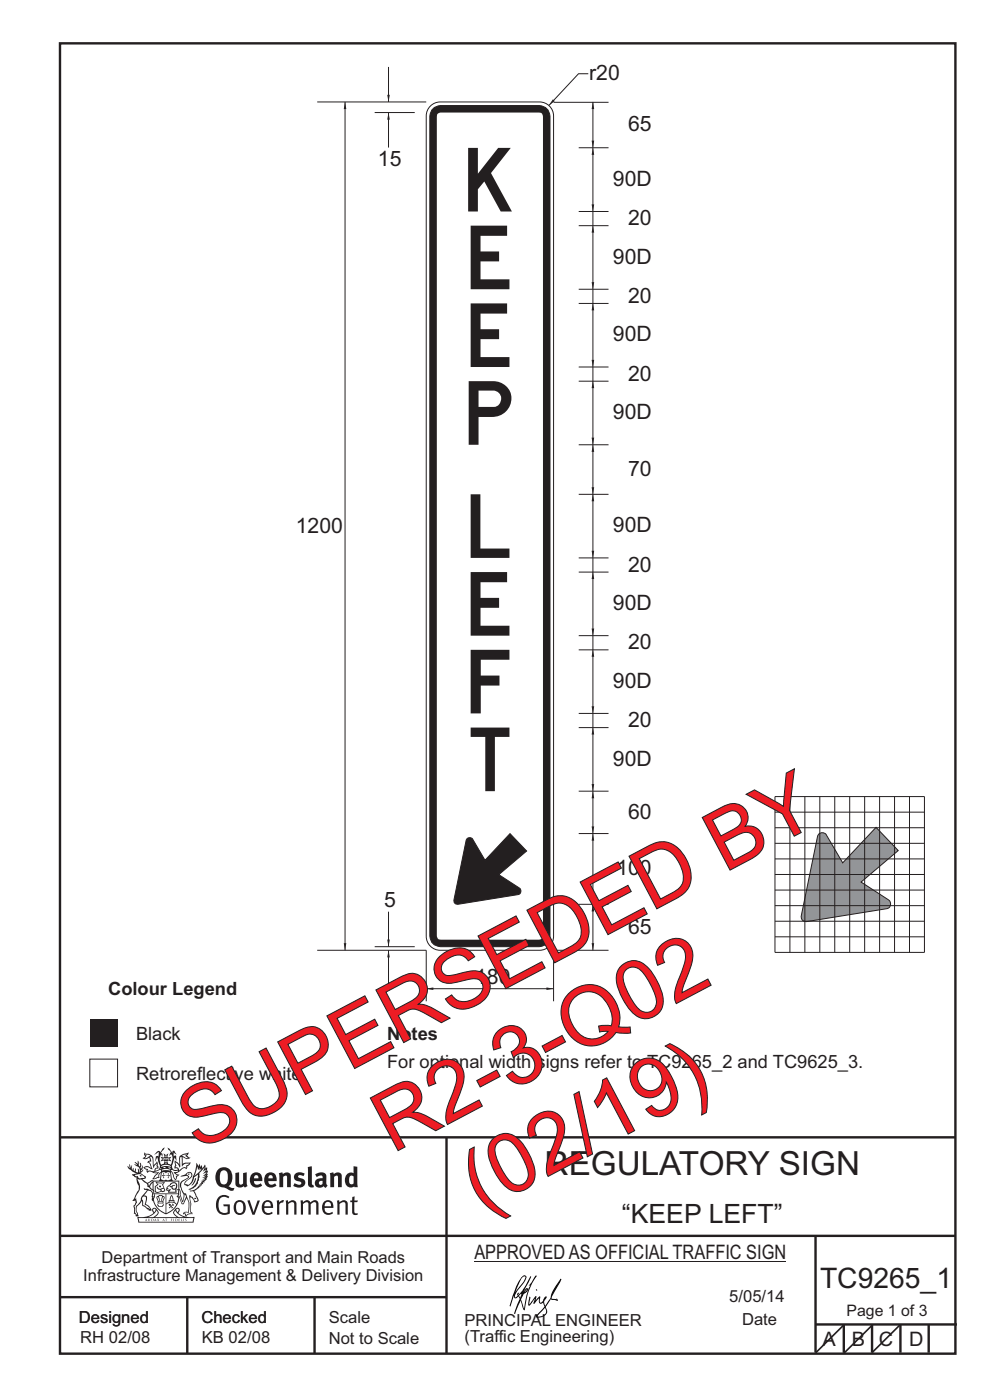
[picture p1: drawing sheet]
<svg xmlns="http://www.w3.org/2000/svg" width="210mm" height="297mm" viewBox="0 0 210 297" stroke-linecap="round" stroke-linejoin="round" font-family="sans-serif">
<g fill="none" stroke="#231f20" stroke-width=".51">
<path d="M12.7 9.2h190v278h-190zM12.7 241.3h190M94.7 241.4v45.8M12.7 275.2h82M12.7 262.2h190.1M39.7 275.2v12M66.7 275.2v12M173 262.2v24.8M173 281h30M179 281v6M185 281v6M191 281v6"/>
<path d="M197 281v6"/>
</g>
<g fill="#231f20">
<path d="M47 248.5a2.55 2.55 0 0 0 0 2.7l.3 .1a.81 .81 0 0 0 1-.9v-.6a1.04 1.04 0 0 0-1.1-1.5zM46.3 248.1a1.82 1.82 0 0 1 2.1-.2 1.82 1.82 0 0 1 .9 1.9 2.29 2.29 0 0 1-.8 1.9l.7 .3h.5l-.2 .6a2.87 2.87 0 0 1-2-.7 2.12 2.12 0 0 1-1.6-3.1z" fill-rule="evenodd"/>
<path d="M49.9 248.9l.8-.2v2a.46 .46 0 0 0 .3 .6 .46 .46 0 0 0 .6-.3v-2.1l.7-.2v2.4l.2 .5-.5 .4-.3-.3a1.02 1.02 0 0 1-1.2 .2 1.02 1.02 0 0 1-.6-1.1z" fill-rule="evenodd"/>
<path d="M54 249.5l-.1 .5h.9a.49 .49 0 0 0-.2-.6 .49 .49 0 0 0-.6 .1zM53.4 249.1a1.34 1.34 0 0 1 1.6-.2 1.34 1.34 0 0 1 .7 1.5v.2h-1.8a.77 .77 0 0 0 .5 .8 .77 .77 0 0 0 .9-.4l.3 .5a1.59 1.59 0 0 1-2 .2 1.59 1.59 0 0 1-.5-2z" fill-rule="evenodd"/>
<path d="M57.1 249.5l-.2 .5h1a.49 .49 0 0 0-.2-.6 .49 .49 0 0 0-.6 .1zM56.4 249.1a1.34 1.34 0 0 1 1.6-.2 1.34 1.34 0 0 1 .7 1.5v.2h-1.8a.77 .77 0 0 0 .5 .8 .77 .77 0 0 0 .9-.4l.4 .5a1.59 1.59 0 0 1-2.1 .2 1.59 1.59 0 0 1-.5-2z" fill-rule="evenodd"/>
<path d="M59.2 248.9l.7-.2 .1 .4a.95 .95 0 0 1 1-.3 .95 .95 0 0 1 .7 .8v2.3h-.8v-2.3a.46 .46 0 0 0-.8 .1v2.2h-.8z" fill-rule="evenodd"/>
<path d="M62.6 249.1a1.75 1.75 0 0 1 2-.1l-.2 .5-.6-.2a.43 .43 0 0 0-.6 .3l.4 .3a1.04 1.04 0 0 1 1.2 1.1 1.04 1.04 0 0 1-1.4 1l-1.2-.4 .3-.6 1 .4 .4-.4a.88 .88 0 0 0-1-.5l-.4-.2-.1-.4z" fill-rule="evenodd"/>
<path d="M65.3 247.6l.8-.2 .1 3.8 .3 .2 .1 .5a.88 .88 0 0 1-1-.1 .88 .88 0 0 1-.3-1z" fill-rule="evenodd"/>
<path d="M67.8 250.6a.43 .43 0 0 0-.1 .7 .43 .43 0 0 0 .7-.1v-.7zM66.8 249.2a1.7 1.7 0 0 1 2.4 .1v1.8l.3 .4-.4 .5-.5-.3a1.03 1.03 0 0 1-1.7-.2 1.03 1.03 0 0 1 .8-1.5h.7v-.4a.8 .8 0 0 0-1.2 .1z" fill-rule="evenodd"/>
<path d="M70 248.9l.7-.2 .1 .4a.95 .95 0 0 1 1-.3 .95 .95 0 0 1 .7 .8v2.3h-.8v-2.3a.46 .46 0 0 0-.8 .1v2.2h-.8z" fill-rule="evenodd"/>
<path d="M74.3 249.5a1.48 1.48 0 0 0 0 1.7h.5l.2-.1v-1.5l-.3-.2zM75 247.4l.8 .1 .1 4.4h-.7l-.1-.2a1.26 1.26 0 0 1-1.4 0 1.26 1.26 0 0 1-.5-1.3 1.29 1.29 0 0 1 .4-1.3 1.29 1.29 0 0 1 1.4-.2z" fill-rule="evenodd"/>
<path d="M46.4 253.9a1.72 1.72 0 0 1 2.3 0l-.3 .3a1.24 1.24 0 0 0-1.4-.2 1.24 1.24 0 0 0-.6 1.4 1.49 1.49 0 0 0 1.2 2l.7-.2v-1.3h-.8l-.1-.4h1.4v1.9a1.93 1.93 0 0 1-2.3 0 1.93 1.93 0 0 1-.7-2.2l.2-.7z" fill-rule="evenodd"/>
<path d="M50.4 255.1a1.65 1.65 0 0 0 .2 2.2 .99 .99 0 0 0 1-1.4 .78 .78 0 0 0-.4-.8 .78 .78 0 0 0-.8 0zM50 254.9a1.33 1.33 0 0 1 1.6-.1 1.33 1.33 0 0 1 .5 1.4 1.31 1.31 0 0 1-1.3 1.6 1.31 1.31 0 0 1-1.2-1.6v-.6z" fill-rule="evenodd"/>
<path d="M52.5 254.7l.5-.1 .8 2.6 .8-2.5h.5l-1.1 3h-.5z" fill-rule="evenodd"/>
<path d="M56.3 255.2l-.2 .7h1.3a.7 .7 0 0 0-.3-.8 .7 .7 0 0 0-.8 .1zM55.9 255a1.22 1.22 0 0 1 1.5-.2 1.22 1.22 0 0 1 .5 1.5h-1.8a.93 .93 0 0 0 .5 1 .93 .93 0 0 0 1.1-.2l.2 .3a1.43 1.43 0 0 1-1.8 .1 1.43 1.43 0 0 1-.6-1.7z" fill-rule="evenodd"/>
<path d="M58.7 254.7l.4-.1 .1 .5 .4-.4 .6-.1-.1 .6a.66 .66 0 0 0-.9 .6v1.9h-.4z" fill-rule="evenodd"/>
<path d="M60.6 254.8l.4-.2 .1 .5a.94 .94 0 0 1 1-.5 .94 .94 0 0 1 .8 .8v2.3h-.5l-.1-2.5a.81 .81 0 0 0-1.2 .3v2.2h-.4z" fill-rule="evenodd"/>
<path d="M63.7 254.7l.5-.1 .1 .5 .4-.3a.78 .78 0 0 1 1.2 .3 .9 .9 0 0 1 .9-.5 .9 .9 0 0 1 .8 .8v2.3h-.5l-.1-2.5a.67 .67 0 0 0-1.1 .3v2.2h-.5v-2.4l-.4-.2-.7 .4v2.2h-.5z" fill-rule="evenodd"/>
<path d="M69.1 255.2l-.2 .7h1.3a.7 .7 0 0 0-.3-.8 .7 .7 0 0 0-.8 .1zM68.7 255a1.22 1.22 0 0 1 1.5-.2 1.22 1.22 0 0 1 .5 1.5h-1.8a.93 .93 0 0 0 .4 1 .93 .93 0 0 0 1.2-.2l.2 .3a1.44 1.44 0 0 1-1.8 .1 1.44 1.44 0 0 1-.6-1.7z" fill-rule="evenodd"/>
<path d="M71.5 254.8l.4-.2 .1 .5a.94 .94 0 0 1 1-.5 .94 .94 0 0 1 .8 .8v2.3h-.5l-.1-2.5a.81 .81 0 0 0-1.2 .3v2.2h-.4z" fill-rule="evenodd"/>
<path d="M74.7 253.9l.5-.1v.9h.7l-.1 .4h-.6v2.1l.1 .2h.5l.1 .3a.75 .75 0 0 1-1.2-.6v-2h-.4v-.4h.4z" fill-rule="evenodd"/>
<path d="M30.8 244.9l1.1 .3-.9 .5h-.4l.6-.5zM31.8 245.5l.2-.1a2.44 2.44 0 0 1 .5 1.9l.1 .5 .6-1-.1 .6 .3 .3a.57 .57 0 0 0-.6 .8l-1-.2-.5 .2 .2-.5-.8-.3 .7-.1 .9 .5 .1-.1-.6-1.3-.2-.1 .5-.1zM30.7 244.4l-.1 .5 .2 .4-.6 .4a1.04 1.04 0 0 0 1.4-.1l.2 .6-.3 .1-.2 .4a.94 .94 0 0 1 .8 1.1l-.2-.1a1.16 1.16 0 0 0-1.5-.1l.3 .4 .4 .2 .1 .5 .2 .1 .1-.2a.94 .94 0 0 1 1.1 .3h.8l-1.2 1.2a1.13 1.13 0 0 0 1.2-.2l.4-.1v-.4l.4-.7a.83 .83 0 0 0-.6 1h-.3l-.7 .3 1.1-1.4-.5 .2-.5-.1 1.3-.5-.1-.2-.9 .4v-.3l.2-.2 .3 .1 .1-.3-.2-.4 .1-.6-.2-.3-.7 .9v-.7a1.42 1.42 0 0 0-1.6-1.8z" fill-rule="evenodd"/>
<path d="M38.5 245.3l.5-.3 .7-.1-.6 .3 .8 .5h-.3zM38.3 245.5h.2l.1 2a1.69 1.69 0 0 1 1.6-.7l-.8 .5 .1 .5a1.1 1.1 0 0 0-1.5 .6l-.1-.5-.2-.2h-.5l.3-.4-.3-.7a1.42 1.42 0 0 1 .9 1.1l.2-.1zM37.1 246.2l.1 1-.2 .3 .1 .5 .5-.1 .2 .2a.96 .96 0 0 1-1.2-.1l-.1 .1a1.06 1.06 0 0 0 1.3 .2v.1a.72 .72 0 0 1-.9 .2l.2 .5 .6 .2-.4 .2-.1 .7-.2-.4-.4-1.1-.4-.4 .4 .9a1.54 1.54 0 0 0 .7 1.2l.2-.3a.58 .58 0 0 1 .4-.7l.2-.2h-.3l-.5-.3 .9-.5a.93 .93 0 0 1 1.2-.5v.2l.2-.2 .1-.5a.99 .99 0 0 0 .7-.8l-1.3 .1-.3 .2-.1-1.4 .9 .4 .9-.3h-.4l-.5-.4 .4-.7-.6 .2a1.46 1.46 0 0 0-1.4 2.1l.1 .4-.3-.4z" fill-rule="evenodd"/>
<path d="M35.6 248.9l.2 .1-.1 .3 .4 .1-.4 .1v.5l-.1-.6h-.3l.3-.1z" fill-rule="evenodd"/>
<path d="M34.6 248.9l.2 .1v.3l.3 .1h-.3l-.1 .6v-.5l-.4-.1 .4-.1z" fill-rule="evenodd"/>
<path d="M34.3 248.8a.57 .57 0 0 1 .9 .2 .57 .57 0 0 1 .9-.2l.2 1.4h-.2a.57 .57 0 0 1-.9 0 .69 .69 0 0 1-1.1 0zM34.2 248.1l-.3 2.1-.1 .4h2.9l-.2-.4-.3-2.1h-.2v.3l-.8-.2-.8 .2v-.3z" fill-rule="evenodd"/>
<path d="M34.2 252.4a.3 .3 0 0 0 .6 0 .3 .3 0 0 0-.6 0zM33.3 251l.3 .3-.3 .3a.79 .79 0 0 0 0 1.3l.8-.2-.1-.3a.55 .55 0 0 1-.7-.6h.1l.2 .3 .3 .1 .8-.2-.4-.7 .4-.3-.7 .1zM33 250.7l1.1 .2 .9-.2-.4 .7 .4 1.1a.56 .56 0 0 1-.8 .3l-.2 .1a.73 .73 0 0 1-.9 .1 .73 .73 0 0 1-.3-.9v-.4l.6-.4z" fill-rule="evenodd"/>
<path d="M35.6 251.9l.7-.5a.58 .58 0 0 1 1-.1 .58 .58 0 0 1-.4 .9l-.3-.3a.43 .43 0 0 1 .6-.3v-.1a.57 .57 0 0 0-.8 .2l-.2-.1-.3 .1 .5 .2a.55 .55 0 0 0 .8 .4v.5h-1.3l.4-.3-.2-.2-.6 .1 .2-.2-.2-.1zM35.4 251.8l-.1 .2a.39 .39 0 0 0 .2 .6h.3l-.2 .4h1.9l-.1-.7a.86 .86 0 0 0-.1-1.4 .86 .86 0 0 0-1.3 .4z" fill-rule="evenodd"/>
<path d="M36 254.8h.8v.2h-.8zM36.4 253.8l.2 .8h-.4zM36.4 253.5l-.3 .5-.1 .6h-.2v.4l-.7 .4 .2 .2a1.48 1.48 0 0 1 2.1 .1l.2-.1-.6-.5v-.5h-.2l-.1-.6z" fill-rule="evenodd"/>
<path d="M35.8 255.4l.4 .1 .1 .3 .3-.2-.2-.2a.38 .38 0 0 1 .5 .5l-.2-.2-.3 .3 .4 .2-.4 .2-.1-.4-.4 .4-.1-.2 .4-.3-.1-.1-.2 .1z" fill-rule="evenodd"/>
<path d="M34.5 254h.2v.2l-.2 .6h-.2zM33.6 255.3h.9v.2a.55 .55 0 0 1-.8 .4v-.2l-.2-.1zM33.4 254h.2l.2 .8h-.2zM33.6 255h.8l.1 .1-.8 .1zM33.8 253.7h.5l-.2 1.1h-.1zM33.3 253.8l-.1 .3 .3 1.1a.48 .48 0 0 0-.1 .6 .48 .48 0 0 0 .5 .3l.5-.1a.49 .49 0 0 0 .2-.8l.3-1.1-.1-.3a1.42 1.42 0 0 0-1.5 0z" fill-rule="evenodd"/>
<path d="M33.7 251.5l.4 .1 .1 .3h-.3z" fill-rule="evenodd"/>
<path d="M41.3 250.1l.3-.2-.2 .9-.6 .7h-.2l.5-.7z" fill-rule="evenodd"/>
<path d="M39.7 249l.3-.2 .5 .2a.88 .88 0 0 1-.6 1.1 1.22 1.22 0 0 0-.8 1.3l.5 .2a.72 .72 0 0 0 .9-.4l.5-.8 .2-.6 .8-.6v.3a2.85 2.85 0 0 1-2 2.8l.1 .1a2.13 2.13 0 0 0 1.9-1.5v-.2a2.01 2.01 0 0 0 .3-1.8l1.1-1.3-.4 1 .7-.5-.7 1 .8-.4-.8 .8 .7-.1-.9 .5 .8-.1-.8 .4h.8l-.9 .3 .3 .2h-.4l.2 .3h-.3l.1 .3h-.4l.2 .3h-.2a2.16 2.16 0 0 1-2 1l.1 .2h.4a.76 .76 0 0 1 .7 .7l.5 1.2-.6 .2a1.45 1.45 0 0 0-1.1-1.3l.2 1.8-.1 1.8 .4 .3a1.07 1.07 0 0 0-1.2 .4v-.3l-.5-.2a.87 .87 0 0 1 1.1-.1v-.7a4.4 4.4 0 0 0-.6-3.1v-.3h-.3a2.16 2.16 0 0 1-.7-2.2l.3-.3 1.2-.8a.55 .55 0 0 0-.4-.8zM37.8 252.4a.76 .76 0 0 1 .3 1.1l.6 1.6 .4-1.7 .2 .1a.61 .61 0 0 1-.1 .9l-.3 .9h-.2l-.7-1.6-.3 .1a1.18 1.18 0 0 0 .1-1.4zM41.8 247.5l.2 .8 .3-.6v.6l.4-.5a1.9 1.9 0 0 1-1.1 1.4l-.4 .3zM38.3 249.6l1.3-.1 .2 .1v.3l-.5 .3a1.26 1.26 0 0 0-.9 1.9l.2 .6a1.84 1.84 0 0 1 .1 2.1l-.4-1.3a.96 .96 0 0 0-.4-1.3l-.4 .3a.78 .78 0 0 1 0 1.2l.1 .3h.4l.4 1.1a.38 .38 0 0 0 .2 .4 .38 .38 0 0 0 .4-.1l.6-1.2a2.94 2.94 0 0 1 .4 2.5l-.1 .5-.8-.1-.3 .4v.2l.4-.1 .1 .4 .2 .1a1.02 1.02 0 0 1 1.3-.5v-.4l-.3-.1 .1-1.8-.3-1.3 .1 .1a1.14 1.14 0 0 1 .8 .9 .63 .63 0 0 0 .8-.2 .63 .63 0 0 0-.1-.9l-.7-1.2 .9-.6 .2-.3 .3-.1-.1-.2h.4l-.1-.3h.3l-.1-.3 .5-.1-.2-.2 .6-.4v-.2h-.2l.4-.5-.3 .1 .3-.6-.4 .1 .4-.5v-.3l-.3 .2 .2-.6-.1-.3-.4 .3v-.8l-.6 .8-.2-.7-.2 .4-.3-.7-.1 .6-.5-.8-.1 1.4-.6 1.9a1.81 1.81 0 0 1-1 1.4l-.6-.2a1.75 1.75 0 0 1 1.1-1.2 .75 .75 0 0 0 .1-1.3 .75 .75 0 0 0-1.1 .5z" fill-rule="evenodd"/>
<path d="M41.2 254.1h.3l.2 .3h-.4z" fill-rule="evenodd"/>
<path d="M29.4 258.4h11.6l-.1 .8h-11.4zM31.4 258.2l.4-.1a2.48 2.48 0 0 0 1.4-1.3l.3 .5-.5 .6-.5 .3zM32.5 256.6l.3-.2 .2 .2-.3 .6zM37.2 256.8a2.65 2.65 0 0 0 1.8 1.4h-1.1l-.5-.3-.5-.6zM37.4 256.6l.2-.2 .3 .2-.3 .6zM29.2 258.2l.1 1.2h11.8l.2-1.1-.2-.1a4.1 4.1 0 0 1-3.3-.9l.3-.4-.1-.5a1.06 1.06 0 0 0-1.3 .9l.2 .4 .6 .5h-4.7l.3-.1a.84 .84 0 0 0 .6-.7 .84 .84 0 0 0-.5-.9l-.3-.2-.5 .1-.1 .5 .3 .4a4.2 4.2 0 0 1-3.4 .9z" fill-rule="evenodd"/>
<path d="M31 258.7l.1 .2h-.2zM31 258.6l-.3 .5 .4-.1 .2 .1z" fill-rule="evenodd"/>
<path d="M31.4 258.6h.2v.4a.25 .25 0 0 0 .2-.1 .25 .25 0 0 0-.1-.3h.1a.29 .29 0 0 1 0 .4 .29 .29 0 0 1-.4 0 .29 .29 0 0 1 0-.4z" fill-rule="evenodd"/>
<path d="M32.2 258.6a.22 .22 0 0 1 .3 .2 .22 .22 0 0 1-.3 .2zM32 258.6l.1 .5a.33 .33 0 0 0 .4-.1 .33 .33 0 0 0 0-.4 .33 .33 0 0 0-.5 0z" fill-rule="evenodd"/>
<path d="M32.9 258.7l.1 .2h-.2zM32.9 258.6l-.2 .5 .3-.1 .2 .1z" fill-rule="evenodd"/>
<path d="M33.3 258.6h.2l.1 .2 .2-.2-.2 .2 .2 .3-.3-.2v.2h-.2l.2-.3z" fill-rule="evenodd"/>
<path d="M34.7 258.7l.1 .2h-.2zM34.7 258.6l-.3 .5 .4-.1 .2 .1z" fill-rule="evenodd"/>
<path d="M35 258.6h.5h-.2v.5h-.2l.1-.5z" fill-rule="evenodd"/>
<path d="M36.2 258.6h.3h-.1v.2h.1h-.1v.3h-.2z" fill-rule="evenodd"/>
<path d="M36.7 258.6h.2v.5h-.2z" fill-rule="evenodd"/>
<path d="M37.3 258.6a.22 .22 0 0 1 .3 .2 .22 .22 0 0 1-.3 .2zM37.1 258.6v.5a.33 .33 0 0 0 .5-.1 .33 .33 0 0 0 0-.4 .33 .33 0 0 0-.5 0z" fill-rule="evenodd"/>
<path d="M37.8 258.6h.4h-.2v.2h.1h-.1v.2l.2 .1h-.4z" fill-rule="evenodd"/>
<path d="M38.4 258.6h.2l-.1 .4 .2 .1h-.3z" fill-rule="evenodd"/>
<path d="M38.9 258.6h.2v.5h-.2z" fill-rule="evenodd"/>
<path d="M39.3 258.6h.2l-.1 .1 .2 .2-.2 .2h-.1v-.2l.2 .1z" fill-rule="evenodd"/>
<path d="M34.2 247.4a1.51 1.51 0 0 1 2.1 .2 2.67 2.67 0 0 0-2.1 0zM35.7 247.6l.5 .2v.2l-.4-.1zM34.6 247.7l.5-.1 .1 .2h-.4zM34.1 247.9l.2 .1-.3 .1zM35 246.9l.2-.2 .3 .2zM34.9 245.7h.2v.3h-.2zM35 245.1l.2 .2 .2-.2-.1 .4h-.2zM35.1 246.3h.2l.1 .4-.2-.2-.2 .2zM35.3 245.7h.2v.3h-.2zM34.4 245.7l.3 .1 .1 .2-.4 .1 .2-.2zM35.7 245.8l.3-.1-.2 .2 .2 .2-.4-.1zM32.7 244.9l1-.5-.1 1-.2-.2-.3 .2-.3 1.1 .5-1 .3 .9a1.84 1.84 0 0 1 .2 1.7l.4 .1a2.48 2.48 0 0 1 2.2 .1l.2-.3-.2-.7 .7-1.7 .4 .6-.2-1-.2-.1-.2 .3v-.9l.6 .4-.6-.8-.3 .1-.1 .4-.5-.8-.5-.3 .2 .4 .6 .6-.5 .7 .5-.3a2.06 2.06 0 0 1-.1 2.2l-.5-.2-.2-.6 .2-.1 .7 .2-.4-.5 .4-.5-.7 .2-.2-.2 .2-.7-.5 .4-.5-.4 .2 .7-.2 .2-.7-.2 .4 .5-.4 .5 .8-.2 .1 .1-.2 .6-.5 .2a2.02 2.02 0 0 1 0-2.2l.3 .5-.1-.6-.3-.1 .8-1.3-.4 .4-.5 .7-.2-.3a.8 .8 0 0 0-.8 .5z" fill-rule="evenodd"/>
<path d="M29.2 250.1l.3 .2a.61 .61 0 0 1 .8 .3l.3 .2a.8 .8 0 0 1 .6 1l.4 .1 .6 .5a1 1 0 0 1 .4 1.1l-.1 .7v-.5h-.1a.96 .96 0 0 0-.8-1.3l-.2-.2h-.7l-.1-.1-.1 .1 .1 .3h.6l-1.2 1.4-.2 .9-.4 .6a1.33 1.33 0 0 0-.5 1.8l.2 .5a1.26 1.26 0 0 1-.5-1.4l-.1-.4a1.56 1.56 0 0 0 .4-1.7l-.3 .2 .2-.5a3.2 3.2 0 0 0 .7-3zM30.4 253.9h.4a2.06 2.06 0 0 1-.1 1.6l.7 .5 .4 .4-.6-.1-.8-.6-.1-.9a.51 .51 0 0 1 .1-.9zM28.6 249.3a1.52 1.52 0 0 1 2.1 .6l-1.1 .1-.2-.1-.1-.4-.5 .1zM27.5 247v.8l-.3-.4-.1 .1a3.1 3.1 0 0 0 1.9 1.5l-1 .1 .5 .6 .5 .1 .1 1.1a1.84 1.84 0 0 1-.3 2.5l-.4 .9-.3 .4 .2 .1 .4-.1 .1 .4-.2 .5-.3 .2 .1 1.8 .2-.1 .3 .6h.1l.5-.1-.2-.5a1.3 1.3 0 0 1-.1-1.7l.9-1 .2 1.1 .5 .2 .5 .5 .1-.1 .2 .4 .5-.1a1.85 1.85 0 0 0-1.2-1.4l.1-.2a1.39 1.39 0 0 0 0-1.5l-.5-.1 .5-.5a.66 .66 0 0 1 .9-.4 .66 .66 0 0 1 .3 .9l-.1 .4 .2-.1v.2l-.1 .3 .2 .5 .1-.3a2.24 2.24 0 0 0 .1-2.2 .73 .73 0 0 1-.7-.7 .73 .73 0 0 1 .6-.7v-.2a.94 .94 0 0 0-.9 .8 .48 .48 0 0 1-.1-.5 .48 .48 0 0 1 .5-.3l.5-.3a.51 .51 0 0 0-.8 .2l-.4 .3-1.1-.8 .6-.1 .2-.5-1.2-.7 .5-.4v-.4l-.4 .4v-.2a.69 .69 0 0 0 .2-1v.5l-.2 .2v-1.1l-.3-.2 .1 .6-.1 .2-.4-1.2v.6l-.6-.3 .5 .6-.6-.2 .3 .3a1 1 0 0 1 .7 1.5l-.2-.8v.8l-.5-.2v-.7l-.2 .6-.2-.1-.1-.6-.2 .4-.2-.2 .1-.7-.2 .5z" fill-rule="evenodd"/>
<path d="M29.6 249.5l.2-.2 .3 .3z" fill-rule="evenodd"/>
<path d="M32.4 250.5h5.6v2l-.2-.1v-1.7h-5.2v2.5h5.2v-.8l.1 .2-.1 1.1v-.3h-2.5v4a4.1 4.1 0 0 0 2.6-3.6l.1-.1a4 4 0 0 1-2.8 3.9 4.2 4.2 0 0 1-2.8-4.7l.1 1.3 .1-.2a3.8 3.8 0 0 0 2.5 3.4v-4h-2.5l-.2-.9z" fill-rule="evenodd"/>
<circle cx="40" cy="249.1" r=".17"/>
</g>
<path d="M100.6 267.7h66.2" fill="none" stroke="#231f20" stroke-width=".21"/>
<g fill="#000001">
<path d="M111.6 273.7l.2-.2-.5 .7zM110.4 274.5l.3 .1-.3 .8-.3-.5zM110.9 270.9h.5a9.3 9.3 0 0 1-2 3.1l-.1 .3 1-2.5zM110.6 271a14.7 14.7 0 0 0-2.2 4.9l-.3 1.2 .1 .1 .8-2.3a.42 .42 0 0 0 .2 .6 .42 .42 0 0 0 .6-.3l.2-.1 .3 .5-1.2 3.2h.2l1.1-2.9 .6 1.9 .2 .2 .2-.5a13.5 13.5 0 0 1 2-6.2l.5-.5-.2-.2-1.5 2.1 .3-.1a14.9 14.9 0 0 0-1.3 5.1l-.4-1.2a1.39 1.39 0 0 1 .2-1.8l.1-.2a.92 .92 0 0 0 .8-1.2 .75 .75 0 0 0-.7 .7l-.2 .2 1.6-3.4h-.1l-.4 .7a10.5 10.5 0 0 1-2.1 3.3l.1-.5a.32 .32 0 0 0-.3 .2 .32 .32 0 0 0 0 .4l-.5 .4a3.2 3.2 0 0 1 1.1-2.3l.5-.6a2.49 2.49 0 0 0 .7-1.6l-.3-.2z" fill-rule="evenodd"/>
<path d="M115.6 277.5a1.15 1.15 0 0 1 .1 1.3 1.15 1.15 0 0 1-1.2 .5h-.5zM112.3 275.1l-.3 1.7 .3 .2 1.2-1.5-.3 1.1 1.2-1.2a.94 .94 0 0 0 .3 1.2l.5-.3 .3 .9-1.2 1.3a.98 .98 0 0 0-.5 1 1.9 1.9 0 0 0 2.3-1.3l-.1-.2a1.02 1.02 0 0 1 .3-1.4l.5-1 1.5 .3-.2-.4v.2l-1.1-.1v-.3l2-3.6 .1-.2-.1-.2-1.8 2.7a6.6 6.6 0 0 1-1.5 3l-.2-.2a1.01 1.01 0 0 1 .4-1.4l.1-.2-.2-.1-.4 .4-.2 .5-.5 .4-.2-.4 .1-.9-.2-.1-.8 1 .2-1h-.1l-1.4 1.8 .2-1.5v-.1z" fill-rule="evenodd"/>
<path d="M113.7 273.6l.3 .2h-.3z" fill-rule="evenodd"/>
</g>
<path d="M173.7 176.9a1.05 1.05 0 0 1 1.6 .3l3.5 5.9 7-7.6 4.7 5-7.8 6.6 5.7 3.8a1.04 1.04 0 0 1 .5 1 1.04 1.04 0 0 1-.8 .9l-16.8 2.7a1.03 1.03 0 0 1-1.3-1.3l3.4-16.8z" fill-rule="evenodd" fill="#939598" stroke="#231f20" stroke-width=".21"/>
<path d="M19.1 216.3h5.8v5.9h-5.8z" fill-rule="evenodd" fill="#231f20"/>
<path d="M19.1 224.7h5.8v5.9h-5.8z" fill-rule="evenodd" fill="#fff" stroke="#231f20" stroke-width=".21"/>
<g fill="none" stroke="#231f20" stroke-width=".21">
<path d="M164.4 169h31.7v33.1h-31.7zM164.4 178.9h31.7M164.4 175.6h31.7M164.4 172.3h31.7M167.6 169v33.1M170.7 169v33.1M173.9 169v33.1M177.1 169v33.1M180.2 169v33.1M183.4 169v33.1M186.6 169v33.1M189.8 169v33.1"/>
<path d="M192.9 169v33.1M164.4 198.8h31.7M164.4 195.5h31.7M164.4 192.1h31.7M164.4 188.8h31.7M164.4 185.5h31.7M164.4 182.2h31.7"/>
</g>
<path d="M91.5 22.3l1.2-.6 .7-.1h21.1a2.98 2.98 0 0 1 2.9 3v174a2.98 2.98 0 0 1-2.9 3h-21.1a2.98 2.98 0 0 1-3-3v-174a2.97 2.97 0 0 1 1.1-2.3z" fill-rule="evenodd" fill="#fff" stroke="#231f20" stroke-width=".21"/>
<path d="M91.8 23.1l.5-.4 1.1-.3h21a2.28 2.28 0 0 1 2.3 2.2v174a2.23 2.23 0 0 1-2.3 2.3h-21a2.23 2.23 0 0 1-2.2-2.3v-174l.3-1.1z" fill-rule="evenodd" fill="#231f20" stroke="#231f20" stroke-width=".21"/>
<path d="M92.7 24.3l.8-.4h20.8l.5 .1 .4 .8v173.7l-.1 .5-.8 .4h-20.8l-.5-.1-.3-.8z" fill-rule="evenodd" fill="#fff"/>
<g fill="#231f20">
<path d="M99.8 154.4h8.3v1.9h-3.1v11.6h-2.1v-11.6h-3.1z"/>
<path d="M99.8 137.9h8.3v2.1h-6.1v3.3h4v2.2h-4v5.9h-2.2z"/>
<path d="M99.8 121.4h7.8v2.1h-5.7v3.3h4v2.2h-4v3.8h6.2v2.1h-8.3z"/>
<path d="M99.8 104.9h2.1v11.5h6.2v2h-8.3z"/>
<path d="M99.8 64.4h7.8v2.1h-5.7v3.4h4v2.1h-4v3.8h6.2v2.1h-8.3z"/>
<path d="M99.8 47.9h7.8v2.1h-5.7v3.4h4v2.1h-4v3.8h6.2v2.1h-8.3z"/>
<path d="M99.3 31.4h2.1v5.5l4.3-5.5h2.6l-4.1 5.3 4.4 8.2h-2.4l-3.5-6.4-1.3 1.7v4.7h-2.1z"/>
<path d="M101.5 82.9h3.1a1.74 1.74 0 0 1 1.7 1.6 1.74 1.74 0 0 1-1.5 1.8h-3.3zM99.4 80.9v13.5h2.1v-5.9h2.8a3.8 3.8 0 0 0 4.2-3.7 3.8 3.8 0 0 0-3.9-3.9z"/>
</g>
<path d="M99.1 177.9a.77 .77 0 0 1 1.2 .2l2.6 4.4 5.3-5.6 3.5 3.7-5.9 5 4.3 2.8a.78 .78 0 0 1 .4 .8 .78 .78 0 0 1-.6 .6l-12.6 2a.77 .77 0 0 1-1-1l2.6-12.5z" fill-rule="evenodd" fill="#231f20" stroke="#231f20" stroke-width=".21"/>
<g fill="none" stroke="#231f20" stroke-width=".21">
<path d="M125.8 31.3v16.6M122.8 44.9h6.3M122.8 47.9h6.3M122.8 61.4h6.3M122.8 64.4h6.3M122.8 77.9h6.3M125.8 61.4v3M125.8 77.9v3M122.8 80.9h6.3M122.8 94.4h6.3M122.8 104.9h6.3M122.8 118.4h6.3"/>
<path d="M125.8 118.4v3M122.8 121.4h6.3M122.8 134.9h6.3M122.8 137.9h6.3M125.8 134.9v3M122.8 151.4h6.3M122.8 154.4h6.3M125.8 151.4v3M122.8 167.9h6.3M122.8 176.8h6.3M122.8 191.9h6.3M67.3 201.6h23.1v10.8"/>
<path d="M79.5 200.9h8.5M129.1 201.6h-11.7v10.8"/>
</g>
<g fill="#231f20">
<path d="M125.8 31.3l.2 1.6h-.5z"/>
<path d="M125.5 43.4h.5l-.2 1.5z"/>
</g>
<path d="M125.8 47.8v13.6" fill="none" stroke="#231f20" stroke-width=".21"/>
<g fill="#231f20">
<path d="M125.8 47.8l.2 1.6h-.5z"/>
<path d="M125.5 59.9h.5l-.2 1.5z"/>
</g>
<path d="M125.8 64.3v13.6" fill="none" stroke="#231f20" stroke-width=".21"/>
<g fill="#231f20">
<path d="M125.8 64.3l.2 1.6h-.5z"/>
<path d="M125.5 76.4h.5l-.2 1.5z"/>
</g>
<path d="M125.8 80.8v13.6" fill="none" stroke="#231f20" stroke-width=".21"/>
<g fill="#231f20">
<path d="M125.8 80.8l.2 1.5h-.5z"/>
<path d="M125.5 92.9h.5l-.2 1.5z"/>
</g>
<path d="M125.8 94.4v10.5" fill="none" stroke="#231f20" stroke-width=".21"/>
<g fill="#231f20">
<path d="M125.5 103.4h.5l-.2 1.5z"/>
<path d="M125.8 94.4l.2 1.5h-.5z"/>
</g>
<path d="M125.8 104.8v13.6" fill="none" stroke="#231f20" stroke-width=".21"/>
<g fill="#231f20">
<path d="M125.8 104.8l.2 1.6h-.5z"/>
<path d="M125.5 116.9h.5l-.2 1.5z"/>
</g>
<path d="M125.8 121.3v13.6" fill="none" stroke="#231f20" stroke-width=".21"/>
<g fill="#231f20">
<path d="M125.8 121.3l.2 1.5h-.5z"/>
<path d="M125.5 133.4h.5l-.2 1.5z"/>
</g>
<path d="M125.8 137.8v13.6" fill="none" stroke="#231f20" stroke-width=".21"/>
<g fill="#231f20">
<path d="M125.8 137.8l.2 1.5h-.5z"/>
<path d="M125.5 149.9h.5l-.2 1.5z"/>
</g>
<path d="M125.8 154.3v13.6" fill="none" stroke="#231f20" stroke-width=".21"/>
<g fill="#231f20">
<path d="M125.8 154.3l.2 1.5h-.5z"/>
<path d="M125.5 166.3h.5l-.2 1.6z"/>
</g>
<path d="M125.8 167.9v8.9" fill="none" stroke="#231f20" stroke-width=".21"/>
<g fill="#231f20">
<path d="M125.5 175.3h.5l-.2 1.5z"/>
<path d="M125.8 167.9l.2 1.5h-.5z"/>
</g>
<path d="M125.8 176.8v15.1" fill="none" stroke="#231f20" stroke-width=".21"/>
<g fill="#231f20">
<path d="M125.5 190.4h.5l-.2 1.5z"/>
<path d="M125.8 176.8l.2 1.6h-.5z"/>
</g>
<path d="M125.8 191.9v9.7" fill="none" stroke="#231f20" stroke-width=".21"/>
<g fill="#231f20">
<path d="M125.5 200.1h.5l-.2 1.5z"/>
<path d="M125.8 191.9l.2 1.5h-.5z"/>
</g>
<path d="M82.4 193.4v7.5" fill="none" stroke="#231f20" stroke-width=".21"/>
<path d="M82.1 199.3h.6l-.3 1.6z" fill="#231f20"/>
<path d="M82.4 201.6v7.4" fill="none" stroke="#231f20" stroke-width=".21"/>
<path d="M82.4 201.6l.3 1.5h-.6z" fill="#231f20"/>
<path d="M73.2 21.6v180" fill="none" stroke="#231f20" stroke-width=".21"/>
<g fill="#231f20">
<path d="M72.9 200.1h.6l-.3 1.5z"/>
<path d="M73.2 21.6l.3 1.5h-.6z"/>
</g>
<path d="M90.4 209.8h27" fill="none" stroke="#231f20" stroke-width=".21"/>
<g fill="#231f20">
<path d="M90.4 209.8l1.5-.3v.5z"/>
<path d="M115.9 209.5l1.5 .3-1.5 .2z"/>
</g>
<path d="M82.4 14.2v7.4M67.3 21.6h23.1M79.5 23.9h8.5M117.4 21.7h11.7M122.8 31.3h6.3" fill="none" stroke="#231f20" stroke-width=".21"/>
<path d="M82.1 20.1h.6l-.3 1.5z" fill="#231f20"/>
<path d="M82.4 23.9v7.4" fill="none" stroke="#231f20" stroke-width=".21"/>
<path d="M82.4 23.9l.3 1.5h-.6z" fill="#231f20"/>
<path d="M125.8 21.6v9.7" fill="none" stroke="#231f20" stroke-width=".21"/>
<g fill="#231f20">
<path d="M125.5 29.8h.5l-.2 1.5z"/>
<path d="M125.8 21.6l.2 1.5h-.5z"/>
</g>
<path d="M124.8 15.6h-2.1l-6.3 6.8" fill="none" stroke="#231f20" stroke-width=".21"/>
<path d="M117.3 21.1l.4 .3-1.3 1z" fill="#231f20"/>
<path d="M179 281.1l-6 5.9M185 281.2l-6 5.9M191 281l-6 5.9" fill="none" stroke="#231f20" stroke-width=".35"/>
<g font-size="17.6" fill="#ed1c24">
<text x="41.9" y="244.3" transform="rotate(-28 41.9 244.3)">SUPERSEDED BY</text>
<text x="83.2" y="244.8" transform="rotate(-28 83.2 244.8)">R2-3-Q02</text>
<text x="102" y="257.2" transform="rotate(-28 102 257.2)">(02/19)</text>
</g>
<text font-size="7.1" fill="#231f20" x="115.5" y="249.4">REGULATORY SIGN</text>
<text font-size="6" fill="#231f20" x="173.9" y="273.2">TC9265_1</text>
<text font-size="5.6" fill="#231f20" x="131.9" y="259.5">“KEEP LEFT”</text>
<g font-size="4.5" fill="#231f20">
<text x="125" y="16.9">r20</text>
<text x="133.2" y="27.9">65</text>
<text x="80.2" y="35.2">15</text>
<text x="130" y="39.4">90D</text>
<text x="133.3" y="47.8">20</text>
<text x="130" y="55.9">90D</text>
<text x="133.3" y="64.3">20</text>
<text x="130" y="72.4">90D</text>
<text x="133.3" y="80.8">20</text>
<text x="130" y="88.9">90D</text>
<text x="133.3" y="101">70</text>
<text x="62.8" y="113">1200</text>
<text x="130" y="112.9">90D</text>
<text x="133.3" y="121.3">20</text>
<text x="130" y="129.4">90D</text>
<text x="133.3" y="137.8">20</text>
<text x="130" y="145.9">90D</text>
<text x="133.3" y="154.3">20</text>
<text x="130" y="162.4">90D</text>
<text x="133.3" y="173.8">60</text>
<text x="130.7" y="185.7">100</text>
<text x="81.5" y="192.4">5</text>
<text x="133.2" y="198.1">65</text>
<text x="100.8" y="208.7">180</text>
</g>
<g font-size="4.2" fill="#231f20">
<text x="100.6" y="267.2">APPROVED AS OFFICIAL TRAFFIC SIGN</text>
<text x="174.5" y="285.5">A</text>
<text x="180.7" y="285.5">B</text>
<text x="186.4" y="285.5">C</text>
<text x="192.9" y="285.5">D</text>
</g>
<g font-size="3.9" fill="#231f20">
<text x="22.9" y="211.1">Colour Legend</text>
<text x="28.9" y="220.7">Black</text>
<text x="82.1" y="220.6">Notes</text>
<text x="82.1" y="226.7">For optional width signs refer to TC9265_2 and TC9625_3.</text>
<text x="28.9" y="229.1">Retroreflective white</text>
</g>
<g font-size="3.5" fill="#231f20">
<text x="21.6" y="267.9">Department of Transport and Main Roads</text>
<text x="17.7" y="271.8">Infrastructure Management &amp; Delivery Division</text>
<text x="16.7" y="280.6">Designed</text>
<text x="42.7" y="280.6">Checked</text>
<text x="69.7" y="280.6">Scale</text>
<text x="98.5" y="281.4">PRINCIPAL ENGINEER</text>
<text x="154.7" y="276.2">5/05/14</text>
<text x="157.4" y="281.2">Date</text>
<text x="17" y="284.8">RH 02/08</text>
<text x="42.8" y="284.8">KB 02/08</text>
<text x="69.7" y="285.2">Not to Scale</text>
<text x="98.5" y="284.8">(Traffic Engineering)</text>
</g>
<text font-size="3.4" fill="#231f20" x="179.6" y="279.2">Page 1 of 3</text>
</svg>
